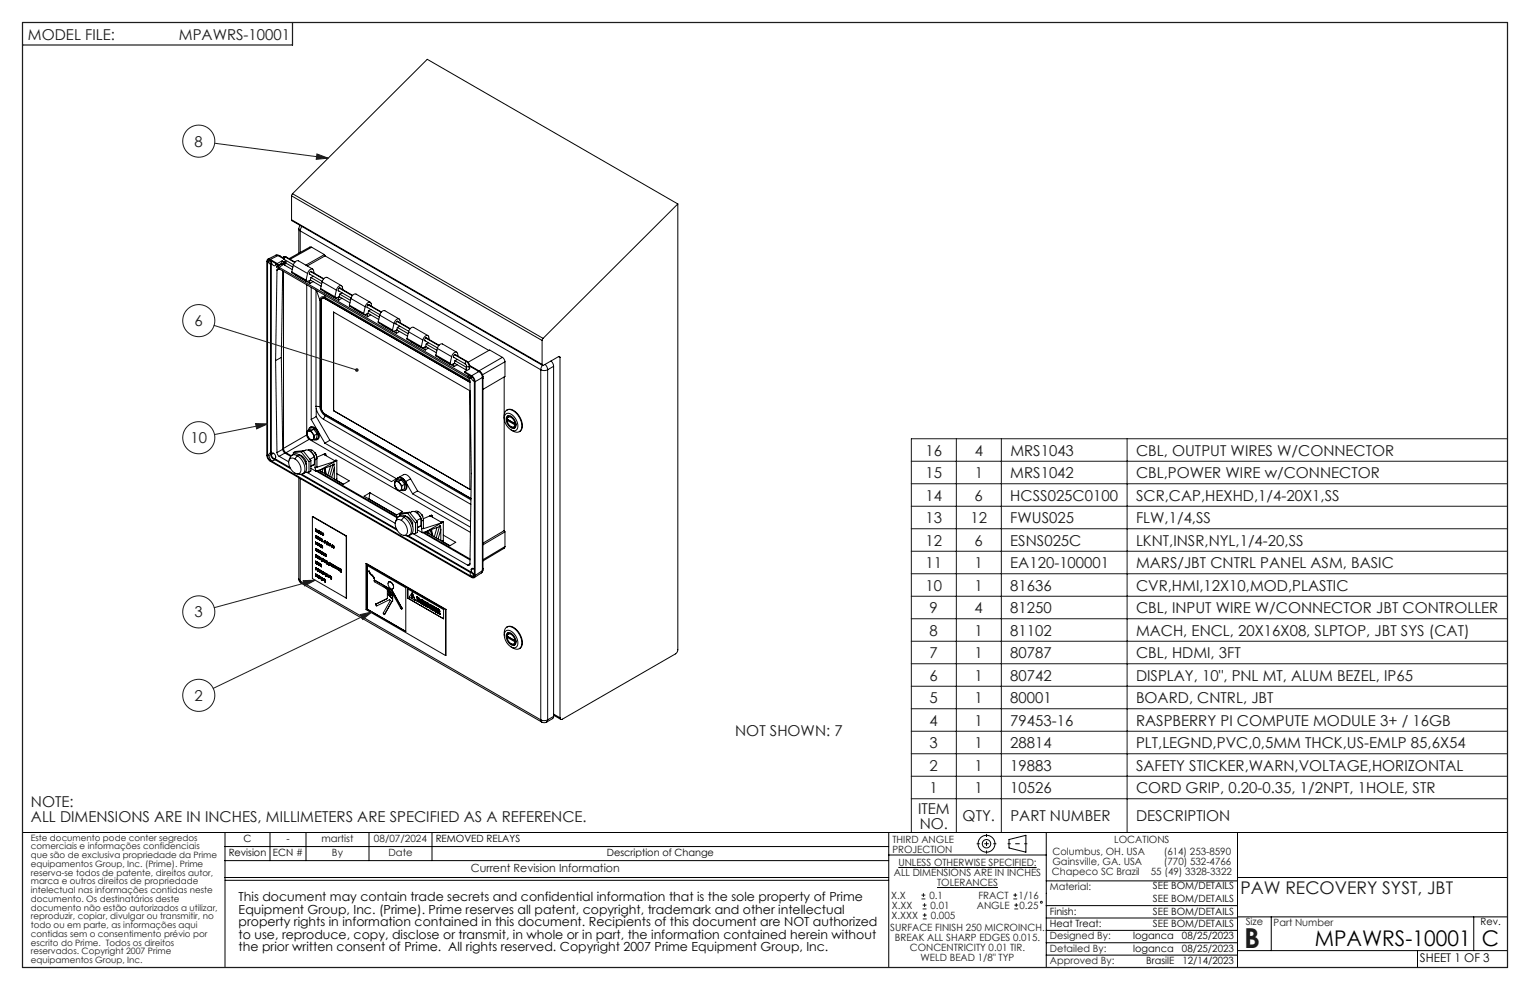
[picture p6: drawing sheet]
<svg xmlns="http://www.w3.org/2000/svg" width="432mm" height="279mm" viewBox="0 0 432 279" stroke-linecap="round" stroke-linejoin="round" font-family="sans-serif">
<g fill="none" stroke="#000" stroke-width=".28">
<path d="M82.3 55.3l70.7 40.8M82.3 55.3v6.7M82.6 54.7l-.3 .6M82.6 54.7l38-38 70.7 40.9M82.6 54.7l70.7 40.8M191.3 57.6v125.9l-.7 1-31.9 18.5a.41 .41 0 0 1-.5 0 .41 .41 0 0 1-.2-.4M191.3 57.6l-38 37.9M75.5 73.9l.2-.5h.3l2.2 1.2M75.5 73.9v54.7M75.9 73.9l.1 .5 .3 .2M75.9 73.9h-.4M76.1 73.5l-.2 .4"/>
<path d="M76.3 73.2l-.2-.1a.57 .57 0 0 0-.8 .7v54.7l.3 .9 .7 .8 56.8 32.8h.7l.3-.6M76.3 73.2l1.9 1.2M76.3 74.6v53.1M76.4 73.5l.2 1M76.6 74.5l-.3 .1M76.6 74.5v53.1M76.6 73.9a.82 .82 0 0 0 .3 .8 .82 .82 0 0 0 .9 .1v-.4M76.6 73.7v.2M76.8 73.8l-.2 .1M77.8 72.1h.9M77.8 72.1l-2.2 1.1M77.8 72.1h.7"/>
<path d="M78.1 75.2v.2M78.1 75.4l.7 .1M78.2 74.6l-.1 .6M78.2 76.2l.2-.4 .4 .1 53.2 30.7 .6 .9a830.3 830.3 0 0 1 0 51.8l-.2 .3-.4-.1M78.2 76.2l-.4 25.6M78.2 74.4v.2M78.5 72.1l.3 .2M78.5 72.1l-2.2 1.1M78.7 72.1h-.2M78.7 72.1l.4 .2M78.8 75.5l53.2 30.7M78.8 75.9l-.6 .3"/>
<path d="M78.8 72.3l1.3 .8M79.1 72.3h-.3M79.1 72.3l.9 .5M79.5 74.3l.4 .3M79.5 74.3l-.8 .4-.5-.1M79.6 74.4l-1.5 .8M79.6 73.6l.4 .3M79.6 73.6l-1.4 .8M79.6 73.6l-.1 .7M79.6 74.4l-1.5 1M79.8 76.4l-.4 24.5M80 76.6v49.9"/>
<path d="M80 73.9l-.1 .7M80 72.8l.1 .3M80.1 74.4l.1 .1M80.2 72.5l-.2 .4M80.2 72.5h.1M80.2 72.5l-.2 .3M80.2 74.4l-.3 .2M80.2 74.5l-1.4 1M80.2 74.5l.2 .1M80.2 73.8a.27 .27 0 0 1 .4-.1 .27 .27 0 0 1 .1 .3l-.2 .1M80.2 73.8l-.2 .1M80.2 73.8v.6"/>
<path d="M80.4 72.5h.1M80.4 72.5l-.3 .6M80.4 72.5h-.2M80.4 74.3l-.2 .1M80.5 72.5l-.3 .4v.3l2.6 1.5M80.5 72.5l2.7 1.6M80.5 74.1l2.2 1.3M80.5 74.1l-.2 .7 2.2 1.3M80.5 72.5h-.3M80.5 72.5h.2M80.5 72.5h-.1M80.7 72.5h-.2"/>
<path d="M80.7 72.5l2.5 1.5M82.3 62l.1 .3 70.7 40.8-.5 1.3M82.3 62l70.7 40.9M82.3 76.7l4.1 2.4M82.3 76.7v.3l5.2 3M82.8 74.9a1.3 1.3 0 0 1 1.4-1.3l4 2.3M82.8 74.9l4 2.3M82.8 74.9l-.5 1.8M83.5 77.6v.1M84.3 64.6l.4 .6M84.3 64.6v6.9M84.7 65.2l67.9 39.2"/>
<path d="M84.7 65.2v6M84.7 63.6l-.4 1M85.2 63.9l-.5 1.3M86.4 79.1v.2l.5 .1 .4-.2 .2 .8M86.8 77.2l-.4 1.9M87.3 77.3l3.6 2.1M87.6 79.1l3 1.7M87.6 76.6l3.7 2.2M87.6 79.1h.1M87.6 76.6a.47 .47 0 0 0-.3 .4 .47 .47 0 0 0 .2 .4M87.6 76.6l.3 .1M87.7 78.3l3.1 1.8"/>
<path d="M87.7 78.3l-.1 .8M87.8 76.6l3.6 2.1M88 69.8l-.5-.1-5.9 3.3M88 69.8l3.6 2.1M88 69.8l-6.1 3.4M88.4 79.5l-.9 .5M88.4 78l-.7 .3M88.6 77.1l-.2-1a1.14 1.14 0 0 0-1.6 1.1M90.9 79.6a1.3 1.3 0 0 1 1.4-1.3l4.1 2.3M90.9 79.6l4 2.3M90.9 79.6l-.4 1.8M91.6 71.9l-5.3 2.9"/>
<path d="M91.6 71.9l.1 .3M91.7 72.2l-5 2.9M91.7 72.2l46.3 26.7M86.6 80.4v42.4M87.8 81.1v37.3M89.2 81.9v32.8M89.3 82l1 2.8M90.3 84.8v30M90.5 81.4l4 2.4M90.5 81.4v.3l5.1 3M90.6 85v29.9M90.6 85v30"/>
<path d="M90.6 84.9v.1M91.2 84.1l-.2 .1M91.6 82.3v.1M91.7 83.3l.1 .6M91.8 84.3a.69 .69 0 0 0-.8-.1 .69 .69 0 0 0-.4 .8M91.8 83.9a.9 .9 0 0 0-1.1-.1 .9 .9 0 0 0-.4 1M91.8 84.3a.71 .71 0 0 0-.9-.1 .71 .71 0 0 0-.3 .8M91.8 84.3l40.8 23.6M91.8 83.9l40.8 23.6M91.8 84.3h.1M94.1 88.1l38.5 22.2v27.8l-38.5-22.2zM94.2 88.1v27.8"/>
<path d="M94.5 83.8v.2l.5 .1 .5-.2 .1 .8M94.9 81.9l-.4 1.9M95.4 82l3.7 2.1M95.7 83.8l3.1 1.7M95.7 81.3a.43 .43 0 0 0-.3 .4 .43 .43 0 0 0 .2 .4M95.7 81.3l.4 .1M95.7 81.3l3.7 2.2M95.8 83.8h-.1M95.9 83l3 1.8M95.9 83l-.2 .8M95.9 81.3l3.6 2.1M96.5 84.2l-.9 .5"/>
<path d="M96.6 82.7l-.7 .3M96.8 81.8l-.3-1a1.14 1.14 0 0 0-1.6 1.1M98.6 86.1l4 2.4M98.6 86.1v.3l5.2 3M99 84.3a1.3 1.3 0 0 1 1.5-1.3l4 2.3M99 84.3l4.1 2.3M99 84.3l-.4 1.8M99.7 87v.1M102.6 88.5v.2l.5 .1 .5-.2 .2 .8M103.1 86.6l-.5 1.9M103.6 86.7l3.6 2.1M103.8 88.5l3.1 1.7"/>
<path d="M103.9 86a.43 .43 0 0 0-.4 .4 .43 .43 0 0 0 .3 .4M103.9 86l.3 .1M103.9 86l3.7 2.1M103.9 88.5h-.1M104 87.7l3 1.8M104 87.7l-.2 .8M104 86l3.6 2M104.6 88.9l-.8 .5M104.7 87.4l-.7 .3M104.9 86.5l-.2-1a1.14 1.14 0 0 0-1.6 1.1M106.7 90.8l4.1 2.3M106.7 90.8v.3l5.2 3"/>
<path d="M107.2 88.9a1.3 1.3 0 0 1 1.4-1.2l4 2.3M107.2 88.9l4 2.4M107.2 88.9l-.5 1.9M107.9 91.7h.1M110.8 93.1v.3l.5 .1 .4-.3 .2 .9M111.2 91.3l-.4 1.8M111.7 91.4l3.6 2.1M112 90.7a.43 .43 0 0 0-.3 .4 .43 .43 0 0 0 .2 .4M112 90.7l.3 .1M112 90.7l3.7 2.1M112.1 93.2h-.1M112.1 93.2l2.9 1.7"/>
<path d="M112.1 92.4l3.1 1.8M112.1 92.4l-.1 .8M112.2 90.6l3.6 2.1M112.7 93.5l-.8 .6M112.8 92l-.7 .4M113 91.2l-.2-1a1.14 1.14 0 0 0-1.6 1.1M114.9 95.5v.3l4 2.3M114.9 95.5l4 2.3M115.3 93.6a1.3 1.3 0 0 1 1.4-1.2l4.1 2.3M115.3 93.6l4 2.4M115.3 93.6l-.4 1.9M116 96.4l4 2.4"/>
<path d="M118.9 98.1l.5 .1 .5-.3 .1 .9M118.9 97.8v.3M119.3 96l-.4 1.8M119.8 96.1l3.7 2.1M120.1 95.4l3.7 2.1M120.2 95.4a.47 .47 0 0 0-.4 .4 .47 .47 0 0 0 .2 .4M120.2 95.4l.3 .1M120.2 97.9h-.1M120.2 97.9l3 1.7M120.3 97.1l3 1.8M120.3 97.1l-.2 .8M120.3 95.3l3.6 2.1"/>
<path d="M120.9 98.2l-.9 .6M121 96.7l-.7 .4M121.2 95.9l-.3-1a1.14 1.14 0 0 0-1.6 1.1M123.4 98.3a1.3 1.3 0 0 1 1.5-1.2l4 2.3M123.4 98.3l4.1 2.4M123.4 98.3l-.4 1.9M153 96.1v6.8M153.3 95.5l-.3 .6M77.8 101.8l.4 25.9M79.4 100.9l.4 25.9M79.4 100.9l-1.6 .9M87.8 118.4l3.9 6.7"/>
<path d="M89.2 114.7a4.7 4.7 0 0 0 2.1 3.6M89.2 114.7l1.1 .1M89.2 117.6l-1.4 .8M89.2 115.3v2.3M89.2 117.6l3.9 6.7M90.3 114.8l.4 1.4 1.1 1.1M90.6 114.9a2.42 2.42 0 0 0 1.2 2M90.6 115a2.5 2.5 0 0 0 1.2 1.9M90.6 114.9h.1M91.3 118.3l41.6 24M91.8 116.9l41.1 23.8M91.8 117.3l41.1 23.8"/>
<path d="M91.8 117.3l-.5 1M94.2 115.9l38.4 22.2M94.2 115.9h-.1M123 100.2v.3l4 2.3M123 100.2l4 2.3M124.1 101.1h.1M124.1 101.1l4.1 2.4M127 102.8l.5 .1 .5-.3 .2 .9M127 102.5v.3M127.5 100.7l-.5 1.8M128 100.8l3.4 1.9M128.2 102.6l3.3 1.8"/>
<path d="M128.2 100.1a.43 .43 0 0 0-.3 .4 .43 .43 0 0 0 .3 .4M128.2 100.1h.4M128.3 100.1l3.3 1.9M128.3 102.6h-.1M128.4 101.8l3.2 1.9M128.4 101.8l-.2 .8M128.4 100l3.4 2M129 102.9l-.8 .6M129.1 101.4l-.7 .4M129.3 100.5l-.2-.9a1.14 1.14 0 0 0-1.6 1.1M131.1 104.9v.2l2.3 1.4 .5 1.1M131.1 104.9l2 1.1"/>
<path d="M131.4 102.7l.3 .6M131.6 102l.6 .6 .2 .9M131.6 102l-.3 .4 .1 .3M131.6 103.7l-.1 .7M131.7 103.3l.2 .2h.5M131.7 103.3v1.3M131.7 103.6l-.1 .1M131.7 104.3l-.2 .1M131.8 102l.5 .6 .2 .7M131.8 102h-.2M132.3 104.3l-1.2 .6M132.4 103.5v.7"/>
<path d="M132.5 105.9l-.5 .3M132.5 103.1l2.6 1.5M132.5 103.3l-.1 .2M132.5 103.3v.8M132.5 103.3l2.3 1.4M132.6 106l.1 .9-.7-.7M133 106.4l.3 .8 .6 .4M133 106.2v.2M133.1 106a2.14 2.14 0 0 1 1 1.7M133.2 106.3l-.2 .1M133.9 107.6v54.7M134.1 107.7v54.7"/>
<path d="M134.8 104.7l.4 .2M135.1 104.6l-.3 .1M135.1 104.6l.4 .2M135.2 104.9l.6 .7 .3 .9M135.2 104.9l-2.1 1.1M135.5 104.9h-.3M135.5 104.8l.6 .8 .2 .7M136.1 106.5v.4M136.1 106.5l-2 1.2M136.1 106.9v53.8M136.3 106.3l-.2 .2M136.3 106.3v.4"/>
<path d="M136.3 106.7l-.2 .2M136.3 106.7v53.7l-.2 .3M141.8 100.9l.5 .5 .2 .7M141.8 100.9l-3.6-2.1-6.1 3.4M141.8 100.9l-6.6 3.8M142.3 106.4v43.4M142.3 117.3a1.54 1.54 0 0 1 .8-1.6 1.54 1.54 0 0 1 1.8 .3 5 5 0 0 1 2.2 5.2 1.5 1.5 0 0 1-2.3 .5l-.6-.4M142.5 102.1v4.2l-6.2 3.6M142.5 102.1l-6.3 3.7M142.6 117a1.66 1.66 0 0 1 2.5 .6 2.91 2.91 0 0 1 .6 3.8 2.63 2.63 0 0 1-3.1-2.1l-.3-1.3zM143 115.7a2.39 2.39 0 0 1 3.2 1.2 4.1 4.1 0 0 1 .8 4.6l-.4 .3M143.1 118.6a1.68 1.68 0 0 0 2.1 1.8l.2-.5"/>
<path d="M143.1 118.6l2.3 1.3M143.2 117.4a2.18 2.18 0 0 1 2.4 2.4 .97 .97 0 0 1-.6 1.2 .97 .97 0 0 1-1.2-.6 2.36 2.36 0 0 1-.6-3zM143.4 118.5l-.3 .1M143.4 117.3l-.2 .4v.9M144.4 117.6l-.4-.1-.6 .2M145.6 119.5l-.2 .1a1.68 1.68 0 0 0-2.1-1.8l-.2 .5 2.5 1.5M145.6 119.8l-.2 .4-.4 .3M145.6 119.8l-.2 .1M152.6 104.4a2.15 2.15 0 0 0 2 0M152.6 104.4v98.8M153.8 102.8l.6 .8 .2 .8M154.6 104.4v98.8"/>
<path d="M155.5 101.9l.6 .8 .1 .7M156.2 103.4l-1.6 1M156.2 103.4v98.8M157.6 100.6h.3l.1 .3M157.6 100.6l-4.2 2.5h-.3l-.1-.2M157.6 100.6l.4 .3M158 100.9v101.7M75.5 128.6l.2 .8 .6 .5M75.9 128.5l.5 1.3M75.9 128.5l-.4 .1M76.3 129.9l56.8 32.8M76.3 127.7l-.3 .4-.1 .4"/>
<path d="M76.4 129.8l-.1 .1M76.6 127.6a1.39 1.39 0 0 0 1.2 2M76.6 127.6l-.3 .1M76.7 127.9a.92 .92 0 0 1 1 .5 .92 .92 0 0 1-.2 1 1.09 1.09 0 0 1-.8-1.5zM77.2 127.9l-.6 .4M77.6 129.7l-.8 .3-.4-.2M77.6 129.7l4.4 2.6M77.8 129.6l4 2.3M77.8 129.6l-.2 .1M78.2 127.7l.2 .6 .4 .5M78.8 128.8l2.7 1.5M79.8 126.8l.2 .6 .4 .5"/>
<path d="M79.8 126.8l-1.6 .9M80 126.5l.2 .7 .5 .6M80.4 127.9l1.7 .9M80.4 127.9l-1.6 .9M80.7 127.8l1.5 .8M81.8 129.6a1.67 1.67 0 0 1 2.4 .8 2.49 2.49 0 0 1 .2 3.2 2.73 2.73 0 0 1-2.9-2.7v-.8zM82.8 127.7v.5M83.9 128.6a4.1 4.1 0 0 1 1.9 4.8l-.2 .2a1.87 1.87 0 0 1-1.8 .1M83.9 128.6l-.7-.3-.7 .1a1.87 1.87 0 0 0-.9 1.5M83.9 128.6l-.7 .9M84.3 134.8v28.6M84.3 128.3l1.4 .8 .7 1.1"/>
<path d="M84.4 128.3a4.2 4.2 0 0 1 1.9 4.9l-1 .6M84.4 128.3l-1.1-.3-1 .5M84.4 128.3l-.5 .3M84.7 135.1v28.9M84.8 133.9l27.3 15.7M85 127.5l2.2 2.8M85 127.5l-2.2 .2M85.2 133.8l26.7 15.5M85.5 127.2l-.5 .3M85.5 127.2l2.2 2.8M85.5 127.2l-2.2 .2-.5 .3M85.6 127.4a1.72 1.72 0 0 1 2.7 .7l.4 .8"/>
<path d="M86.4 130.2v1M86.4 130.2l-.3 .2M86.6 122.8l.2 .7 .5 .5M86.6 122.8l-6.6 3.7M86.6 133.3l24.9 14.4M86.6 122.2l.4 1.3M86.6 122.2l.1 .5 .3 .8M86.8 121.5l.4 .1M86.8 121.5l-.2 .7M87 127l.6-.1 .5 .2M87 123.5l1 .6M87 123.5l.6 .6h.4"/>
<path d="M87.1 121.3a.95 .95 0 0 1 .8-.8 .95 .95 0 0 1 1 .6 2 2 0 0 1 .4 3.1l-.6-.1M87.2 133.2l-1 .1M87.2 130.3v2.9M87.2 121.6l-.4 .1-.2 .5M87.2 121.6l1 .7M87.3 124l45.5 26.2M87.3 124l-6.6 3.8M87.5 120.7a1.33 1.33 0 0 1 1.9 .6 1.75 1.75 0 0 1 0 2.8M87.7 127.5a3.1 3.1 0 0 1 1.2 2.2M87.7 130v2.9l-.5 .3M87.7 132.2l1.5 .8M87.7 130l-.5 .3"/>
<path d="M87.8 121.6l.4 .7M87.8 121.6h-.6M88.1 127.1a3 3 0 0 1 1.3 2.3M88.1 127.1l-.5 .3M88.2 122.3l.4 1.3M88.2 122.3l.5 .6M88.6 121.1l-.8 .5M88.6 121.1l.9 1.3M88.6 121.1h-1.1l-.7 .4M88.6 123.6l-.2 .4-.4 .1M88.6 123.6v.5M88.6 124.1h-.6"/>
<path d="M88.7 131l-1 .6M88.7 128.9l-1.2 .7M88.7 128.9v2.1M88.7 122.9l-.1 .7M88.9 127.8l.1 .1M88.9 129.7v2.3M88.9 132l.3 1M89 127.9l.2 .4M89 127.9h-.1M89.2 128.3v.2M89.2 128.3h.1M89.3 133l22.8 13.2"/>
<path d="M89.4 129.4l-.5 .3M89.4 131.7l-.5 .3M89.4 129.4v2.3M89.5 122.4l-.8 .5M89.5 122.4l-.1 1.3-.8 .4M89.5 132.9l22.8 13.1M90 132.7l6.9 4 1.7-1-3.5-2M90.5 132.6l-1.3 .4M91 132.4v.9M91.3 128.2l3.4 2M91.3 128.2l-1.9 .8M91.4 132.2l.3 1.5"/>
<path d="M91.6 132.2l.3 1.6M91.7 125.1l18.8 10.8 2-1.1M91.7 132.1l.4 1.8M91.9 128.2l-.2-.2-.4 .2M91.9 128.2l-.3 .2M91.9 128.2l.1 .4M93.1 124.3l-1.4 .8M93.1 124.3l18.8 10.8M93.3 131.5l-.8 2.6M94 131.3l-.9 3.2M94 131.3l-3.5 1.3M94.3 131l.1 1.1"/>
<path d="M94.3 131l-.3 .3M94.3 131l-.3 .2M94.4 132.1v3.1M94.4 132.1l-.8 2.7M94.6 130.2l-5.1 1.7-.1-.2M94.6 130.2l-4.1 2.4M94.7 130.2h-.1M95.1 135.2l-.2 .3M95.1 130l-.4 .2M95.1 130v5.2M95.1 130l-.3-.2-.3 .2M95.1 135.2l-.4 .2"/>
<path d="M104.4 139.1l-.3 1.7M111.4 136.5l.4 1.3M111.5 135.8l.4 .1M111.5 135.8l-.1 .7M111.8 135.7a.94 .94 0 0 1 .8-.9 .94 .94 0 0 1 1 .5 2.11 2.11 0 0 1 .5 3.1h-.7M111.8 137.8l1 .6M111.8 137.8l.6 .6h.4M111.9 135.9l-.4 .2-.1 .4M111.9 135.9l1 .6M112.2 134.9a1.86 1.86 0 0 1 2.5 1.7l.1 1.1-.6 .7M112.5 134.8a1.76 1.76 0 0 1 2 1.1M112.5 134.8l1.4-.8a1.76 1.76 0 0 1 2 1.1"/>
<path d="M112.5 135.8l.4 .7M112.5 135.8l-.6 .1M112.9 136.5l.4 1.3M112.9 136.5l.6 .6M113.3 135.4l-.8 .4M113.3 135.4l.9 1.3M113.3 135.4h-1l-.8 .4M113.3 137.8l-.1 .4-.4 .2M113.3 137.8l.1 .6M113.4 138.4h-.6M113.5 137.1l-.2 .7M114.2 136.7l-.7 .4"/>
<path d="M114.2 136.7v1.2l-.8 .5M114.5 135.9l1.9 3.5M115.9 135.1l-1.4 .8M115.9 135.1l1.9 3.4M116.4 139.4l16.4 9.4M117.8 138.5l-1.4 .9M117.8 138.5l15 8.7M144.4 120.5l1 .2M88.2 145.8l9.5 5.5M88.2 145.8l9.6 5.5M88.2 145.8v17.5l9.5 5.5M89 151.5l.2 .3"/>
<path d="M89 155l.2-.2 .3 .3M89 155l.1 .3M89 155h.1M89.1 151.2l.2 .1M89.1 151.2v.1M89.1 151.2h.1M89.1 151.5l.2 .2M89.1 151.5h-.1M89.1 157.1h.1M89.1 149.9h.1M89.1 159h.1M89.1 151.3l.1 .1"/>
<path d="M89.1 151.1v.1M89.1 152.9l.2 .7M89.1 151.3h.1M89.1 155.3l.2 .2M89.1 155.3h.1M89.1 158.4v.6M89.1 149.4v.5M89.1 156.6v.5M89.1 158.6l.2 .1M89.1 156.6l.2 .1-.2-.2v.6M89.1 156.8l.2 .2zM89.1 149.4h.1"/>
<path d="M89.1 149.6l.1 .1M89.1 149.6h.1M89.1 156.6h.1M89.1 156.9h.1M89.1 158.4h.1M89.1 158.7h.1M89.1 154.8l-.1 .2M89.2 149.7h.1M89.2 151.4l.1 .2M89.2 151.4h.1M89.2 151.2h-.1M89.2 151.2l.1 .1"/>
<path d="M89.2 151.2h.1M89.2 151.8h.1M89.2 154.9h.1M89.2 151.4v.4M89.2 149.4l.1 .2M89.2 149.4h.1M89.3 153.6h.1M89.3 153.5l.1-.4-.1 .5M89.3 153.5h.1M89.3 151.6v.1M89.3 151.6h.1M89.3 151.3h.1"/>
<path d="M89.3 151.7h.1M89.3 149.7l.1-.2-.3-.2v.6M89.3 149.7h.1M89.3 151.8h-.1M89.3 154.9l-.2 .1 .4 .5h-.2M89.3 154.9l.2 .2M89.3 154.9h.1M89.3 158.5l-.2-.1v.6M89.3 155.5h.1M89.3 149.6h-.1M89.3 149.6h.1M89.4 157.1v.1"/>
<path d="M89.4 157.1v-.4l.1 .6 .2 .1M89.4 159.1v.1M89.4 157.1h.1M89.4 157.2l.2 .2M89.4 157.2h.1M89.4 151.3v.6M89.5 150.1h.1M89.5 158.6l-.1 .6M89.5 158.9h.1M89.5 158.8l.1 .1M89.5 158.6h.1M89.5 151.9l.2 .2-.3-.2"/>
<path d="M89.5 151.6l.2 .1M89.5 151.6h.1M89.5 151.4h.1M89.5 158.9l.2 .4M89.5 155.1h.1M89.5 158.6l.2 .3-.1 .1M89.5 153.5l.3 .5M89.5 153.5l.1-.1a.32 .32 0 0 1 .4 .1 .32 .32 0 0 1-.2 .5M89.5 153.5h.1M89.6 159h.1M89.6 158.7l.1 .2M89.6 158.7l-.2-.1v.6"/>
<path d="M89.6 158.7h.1M89.6 150l.2 .1M89.6 150h.1M89.6 157.4l.1 .1M89.6 157.4h.1M89.6 153.3l-.1 .2M89.6 149.9l.2 .1M89.7 155.4v.2M89.7 155.1h.1M89.7 155.1v.3M89.7 155.4h.1M89.7 155.6l.1 .2"/>
<path d="M89.7 155.6h.1M89.7 153.4h.1M89.7 159.3h.1M89.7 158.9h-.1M89.7 158.9h.1M89.7 157.3v.1M89.7 155.4l.2 .3M89.7 157.3v-.4l-.1 .5M89.7 149.6h.1M89.7 149.6l-.2 .5M89.7 157.3h.1M89.7 149.8l-.2 .3"/>
<path d="M89.7 149.8h.1M89.7 149.6l.2 .8M89.7 151.5l-.3-.2v.6M89.8 150h.1M89.8 153.4h-.2l.1 .4 .2 .1 .1-.1M89.8 153.4l.2 .4M89.8 153.4h.1M89.8 152.1h.1M89.8 153.9v.1M89.8 150.1h.1M89.8 155.8h.1M89.9 159.4h.1"/>
<path d="M89.9 157.1l.2 .1M89.9 157.1v.1M89.9 151.8h.2M89.9 151.6l-.1 .5M89.9 151.9h.1M89.9 151.6l.1 .1M89.9 151.6h.1M89.9 157.1h.1M89.9 157.2l.1 .2M89.9 157.2h.1M89.9 150.4h.1M89.9 158.9v.5l.2 .2-.2-.2"/>
<path d="M89.9 159.1l.2 .1M89.9 151.9l.2 .4M89.9 158.9h.1M89.9 157.1l.2 .5M89.9 151.6l.2 .3M89.9 155.7h.1M89.9 155.6v.1M89.9 155.2l.1 .4M89.9 155.2l.1 .1M89.9 155.6h.1M90 151.9l.1 .1M90 151.9h.1"/>
<path d="M90 151.7l.1 .1M90 151.7l-.2-.2v.6M90 151.7h.1M90 157.4l.1 .1M90 157.4h.1M90 157.1h-.1M90 157.1l.1 .1M90 157.1h.1M90 155.6l-.2 .2M90 157.7h.1M90 153.9h-.2M90 153.8l-.1 .1"/>
<path d="M90 150.4h.1M90 153.8h.1M90.1 157.5v.1M90.1 157.5h.1M90.1 157.6l-.3-.1 .2 .2M90.1 149.9l-.1 .5M90.1 149.9l.1 .1M90.1 150.1l.1 .1M90.1 157.6h.1M90.1 150.2h.1M90.1 149.9h.1M90.1 152.3h.1"/>
<path d="M90.1 151.8v.1M90.1 151.8h.1M90.1 157.7h-.1M90.1 155.9h.1M90.1 150.2l.2 .4M90.1 157.2h.1M90.1 157.6l-.1 .1M90.1 151.9h-.1M90.1 159l-.2-.2v.6M90.2 155.4l-.1 .5M90.2 155.4l.1 .1M90.2 155.4h.1"/>
<path d="M90.2 150.2l.1-.1-.3-.3v.6M90.2 150.2l.1 .4M90.2 150.2l.1 .1M90.2 150.2h.1M90.2 150l.1 .2M90.2 150h.1M90.2 153.6l.2 .7-.2-.1zM90.2 154.2h.1M90.2 159.3l.3-.1 .2 .4M90.2 159.3l.3 .5M90.2 159.3h.1M90.2 157.8h.1"/>
<path d="M90.2 151.8l.1 .6zM90.2 152.4h.1M90.3 159.3l.3 .5M90.3 155.7l.1-.1-.3-.3v.6M90.3 155.7l.1 .1M90.3 155.7h.1M90.3 155.5l.1 .1M90.3 155.5h.1M90.3 159.2l-.1 .1M90.3 157.3v.5l.2 .2-.3-.2M90.3 157.5l.2 .2-.2-.2M90.3 157.3l.2 .1"/>
<path d="M90.3 157.3h.1M90.3 157.5h.1M90.3 150.6h.1M90.3 150.2h-.1M90.3 150.2h.1M90.3 159.2h.2M90.4 152.5h.1M90.4 156.1h.1M90.4 155.6h-.2l.2 .5M90.4 155.6v.1M90.4 155.6h.1M90.4 150.1l.3 .2z"/>
<path d="M90.4 150.1h.1M90.5 153.7v.1M90.5 153.8l.2 .1zM90.5 159.2l-.2 .1M90.5 159.8h.1M90.5 159.2l.2 .4M90.5 159.2h.1M90.5 159.5v.1M90.5 159.5l.1 .3M90.5 159.5l.2 .4M90.5 152.3h.1M90.5 157.4l-.3-.2v.6"/>
<path d="M90.5 157.4h.1M90.5 150.2v.5M90.5 150.7h.1M90.5 150.2h.1M90.5 152.3l.2 .2M90.6 156.2h-.1M90.6 150.2l-.1 .5M90.6 154.4h.1M90.6 153.8v.6M90.6 150.2h.1M90.6 153.8h.1M90.6 155.7l-.1 .5"/>
<path d="M90.6 155.9h.1M90.6 155.7h.1M90.6 153.9h.1M90.6 159.8h.1M90.6 152h.1M90.6 152l-.2 .5M90.6 152.1l-.2 .4M90.6 152.1h.1M90.6 155.9l.2 .4M90.6 152l.2 .7M90.7 159.9h.1M90.7 156l.2-.2-.4-.2v.6"/>
<path d="M90.7 156h.1M90.7 155.7l.1 .2M90.7 155.7h.1M90.7 159.6l-.1 .2M90.7 159.6h.1M90.7 152.4h.1M90.7 159.6v.3M90.7 152.5h.1M90.8 154.4l.2 .1M90.8 154.4l.1 .2M90.8 154l.3 .1M90.8 154v.1"/>
<path d="M90.8 154h.1M90.8 154.1l.1 .2M90.8 154.1h.1M90.8 156.3h.1M90.8 152.7h.1M90.8 155.9h-.1M90.8 155.9h.1M90.8 154.1l.3 .4-.2 .1M90.8 158l.1 .4M90.8 158h.1M90.9 154h.1M90.9 157.6v.8"/>
<path d="M90.9 157.6l-.1 .4M90.9 158.4h.1M90.9 154.3l.1 .1M90.9 154.3h.1M90.9 154l-.1 .1M90.9 154l.1 .2M90.9 154.6h.1M91 152.8v-.6v.6l.2 .1M91 152.8l.2 .1M91 152.8h.1M91 150.6h.1M91 150.6l.3 .2"/>
<path d="M91 156.4l.3 .2M91 156.4h.1M91 154.4v.1M91 154.4h.1M91 154.2h.1M91 158.1l.2 .2M91 158.1l.2 .3M91 154.5h.1M91 151h.1M91 155.9l.3 .2-.3-.3v.6M91 156.1l.3 .2-.3-.1M91 155.9h.1"/>
<path d="M91 156.2h.1M91 154.6h-.1M91 157.8l.1 .1M91 157.8h.1M91 150.8v.2M91 150.8h.1M91.1 150.8l.2 .1M91.1 154.1l-.1 .1M91.1 150.6v.2M91.1 157.9l.1 .1M91.1 150.6h.1M91.1 157.9h.1"/>
<path d="M91.1 150.8l-.1 .2M91.1 150.8h.1M91.1 157.7l-.1 .1M91.1 150.4v.2zM91.1 157.8h.1M91.1 150.7h.1M91.2 158l.1 .2M91.2 158h.1M91.2 151.1h.1M91.2 157.8l.1 .5M91.2 157.8l.1 .1M91.2 157.8h.1"/>
<path d="M91.2 158.4h.1M91.2 157.7l.1 .2M91.2 157.7l-.2 .1M91.2 150.9h.1M91.2 152.9h.1M91.2 150.7h.1M91.2 150.5v.6M91.2 150.5h.1M91.2 150.5v.4M91.3 158.2v.1M91.3 158.2h.1M91.3 150.8h.1"/>
<path d="M91.3 158.3h-.1M91.3 158.3h.1M91.3 156.5v.1M91.3 158.4h-.1M91.3 157.9h.1M91.3 158.3l-.1 .1M91.4 156.1h.1M91.4 156.1v.5M91.4 156.6h.1M91.4 156.1l.3 .6M91.4 156.2v.4M91.4 156.2l.4 .7"/>
<path d="M91.4 156.2h.1M91.4 157.9v.6M91.4 157.9h.1M91.4 158.5h.1M91.5 152.9l.4 .2M91.5 152.9h.1M91.5 152.7l.3 .2M91.6 153.1h.1M91.6 158.6h.1M91.6 158l.2 .1-.2 .5 .2 .1-.2-.1M91.6 158l.2 .2M91.6 158h.1"/>
<path d="M91.6 152.9h.1M91.6 152.7h.1M91.6 153v.1M91.6 153h.1M91.6 152.6v.2M91.6 152.6v.5M91.6 152.6v.1M91.6 152.8v.1M91.6 152.8h.1M91.7 153.2h.1M91.7 156.7v-.4l.1 .6M91.7 156.7h.1"/>
<path d="M91.7 153v.2M91.7 153h.1M91.7 152.9h.1M91.8 152.8h.1M91.8 156.9h.1M91.8 153h.1M91.8 158.2l-.2 .4M91.8 158.2h.1M91.8 152.6v.2M91.8 152.6l-.1 .4M91.8 152.9l-.1 .3M91.8 156.3v.1"/>
<path d="M91.8 156.3l.3 .2zM91.9 158.8h.1M91.9 156.4v.6M91.9 156.4h.1M91.9 157h.1M92 158.5l.2 .2-.2-.2M92 158.3l.2 .1M92 158.3v.5l.2 .2-.3-.2M92 158.3h.1M92 158.5h.1M92 156.5l-.1 .5M92 156.5h.1"/>
<path d="M92.2 153.3l.1 .4M92.2 153.3l.1-.4v.8M92.2 153.3h.1M92.2 158.4l-.3-.2v.6M92.2 158.4h.1M92.3 153.7h.1M92.3 159.2h.1M92.4 158.8l-.1-.4v.8M92.4 158.8l-.1 .4M92.4 158.8h.1M92.4 153.5l.2 .2M92.4 153.2l.3 .1"/>
<path d="M92.4 153.2l.1 .1M92.4 153.2h.1M92.4 153.5l.3 .1M92.4 153.5h.1M92.5 153.3v.1M92.5 153.1l-.1 .1M92.5 153.3h.1M92.5 153.2l.1 .2M92.5 153.2h.1M92.5 153.4l.1 .1M92.6 153.4h-.1M92.6 153.2h-.1"/>
<path d="M92.6 153.2l.1 .1M92.6 153.2h.1M92.6 153.7h.1M92.6 153.4v.3M92.6 153.5l.1 .1M92.6 153.5h.1M92.7 153.3h.1M92.7 153.6l-.1 .1M92.7 153.6h.1M92.7 153.7h-.1M92.8 153.5l.3 .5M92.8 153.5v-.1a.32 .32 0 0 1 .5 .2 .32 .32 0 0 1-.2 .4"/>
<path d="M92.8 153.5h.1M92.8 159.1l.1 .4M92.8 159.1l.1-.4v.8M92.8 159.1h.1M92.9 153.4l-.1 .1M92.9 159.5h.1M92.9 153.4h.2M93 159.4h.1M93.1 153.4l-.3 .1 .1 .3 .3 .2 .1-.2M93.1 153.4l.2 .4M93.1 153.4h.1M93.1 154h.1"/>
<path d="M93.1 158.9l.2 .1-.3-.2v.6M93.1 158.9l-.1 .5M93.1 159.2l.2 .1M93.1 159.1l.2 .1M93.1 158.9h.1M93.1 159.2h.1M93.3 154h-.2M93.3 159.2v.1M93.3 153.8l-.1 .2M93.3 153.8h.1M93.4 159.4v.1M93.4 159.4v-.4v.5l.2 .1"/>
<path d="M93.4 159.4h.1M93.4 159.5l.1 .2M93.4 159.5h.1M93.5 159.7h.1M93.6 154.1l.4 .2M93.6 154.1h.1M93.6 154l.4 .1M93.6 154h.1M93.6 159.6v.1M93.6 159.6h.1M93.6 159.5v-.3l-.1 .5M93.6 159.5v.1"/>
<path d="M93.7 159.5h-.1M93.7 154.4h.1M93.7 154.2h.1M93.7 154h.1M93.8 154.2h.1M93.8 154.2v-.4l-.1 .6M93.8 154h.1M93.8 159.4l.3 .1M93.8 159.4v.1M93.8 159.4h.1M93.8 154.4h.1M93.8 159.5l.1 .1"/>
<path d="M93.8 159.3v.1M93.8 159.5h.1M93.9 154.2h.1M93.9 159.4h.1M93.9 154.1h.1M93.9 154.3h.1M93.9 153.9l-.1 .5M93.9 153.9h.1M93.9 159.6l.1 .2M93.9 159.6h.1M93.9 159.4l.2 .5M93.9 159.4l.1 .1"/>
<path d="M93.9 160h.1M94 154.3h.1M94 159.8v.1M94 159.8h.1M94 159.9l-.2-.2 .1 .3M94 159.9h.1M94.1 159.9l-.2 .1M94.1 159.5h-.1M94.1 154.8h.1M94.2 154.4l-.1-.4v.8M94.2 154.4l-.1 .4M94.2 154.4h.1"/>
<path d="M94.2 159.6l.3 .1-.3-.2v.6M94.2 159.8l.3 .2-.3-.2M94.2 159.6v.5l.3 .2-.3-.2M94.2 159.6h.1M94.2 159.8h.1M94.7 159.8l.3 .2zM94.7 159.9h.1M94.8 159.9v.6M94.8 159.9h.1M94.9 159.9l-.1 .6M94.9 159.9h.1M95 160l.2 .4z"/>
<path d="M97.7 151.3v17.5M97.8 151.3l-.1 17.5M97.8 151.3h-.1M102.7 140l1.7-.9 9.2 5.3-1.7 .9zM103.3 159.1l22.6 12.9M103.3 159.1l22.4 12.9M103.3 159.1v12.9l22.4 13M103.6 159.6l10.9 6.3v12.3l-10.9-6.3zM104.1 140.8h.1M111.8 146.9a1.67 1.67 0 0 1 2.4 .8 2.49 2.49 0 0 1 .3 3.3 2.73 2.73 0 0 1-2.9-2.7v-.8zM112.8 145.1v.4M114 146a4.1 4.1 0 0 1 1.8 4.8l-.2 .2a1.87 1.87 0 0 1-1.7 .1"/>
<path d="M114 146l-.8-.3-.6 .1a1.87 1.87 0 0 0-1 1.4M114 146l-.7 .8M114.4 145.7l1.3 .7 .8 1.2M114.4 145.7a4.2 4.2 0 0 1 1.9 4.8l-.9 .6M114.4 145.7l-1.1-.3-.9 .5M114.4 145.7l-.4 .3M114.8 151.2l18 10.4M115.1 144.9l2.2 2.7M115.1 144.9l-2.3 .2M115.2 151.2l17.8 10.2M115.6 144.6l-.5 .3M115.6 144.6l2.2 2.7"/>
<path d="M115.6 144.6l-2.2 .2-.6 .3M115.7 144.7a1.72 1.72 0 0 1 2.6 .7l.5 .9M116.5 147.6v.9M116.5 147.6l-.3 .2M116.6 150.6l15.4 8.9M117 144.4l.6-.2 .5 .2M117.3 150.6l-1.1 .1M117.3 147.6v3M117.7 144.8a3.1 3.1 0 0 1 1.3 2.3M117.8 147.3l-.5 .3M117.8 147.3v3l-.5 .3M117.8 149.5l1.4 .8"/>
<path d="M118.1 144.4a3 3 0 0 1 1.4 2.4M118.1 144.4l-.5 .3M118.8 148.3l-1 .7M118.8 146.3l-1.3 .7M118.8 146.3v2M118.8 148.3l-1 .6M118.9 145.2h.1M119 147.1v2.3M119 149.4l.2 .9M119 145.2l.3 .5M119 145.2v.1M119.3 145.7h-.1"/>
<path d="M119.3 145.7v.1M119.3 150.3l13.3 7.7M119.5 146.8l-.5 .3M119.5 149l-.5 .4M119.5 146.8v2.2M119.6 150.2l13 7.5M120.1 150.1l6.9 3.9 1.6-.9-3.5-2.1M120.6 149.9l-1.4 .4M121 149.7v.9M121.4 145.6l3.4 1.9M121.4 145.6l-1.9 .8M121.5 149.6l.3 1.4"/>
<path d="M121.6 149.5l.4 1.6M121.8 149.5l.4 1.8M122 145.5l-.2-.1-.4 .2M122 145.5l-.4 .2M122 145.5l.1 .5M123.3 148.9l-.7 2.6M124 148.6l-.9 3.2M124 148.6l-3.4 1.3M124.3 148.3l.1 1.2M124.3 148.3l-.3 .3M124.4 149.5v3M124.4 149.5l-.8 2.6"/>
<path d="M124.6 147.6l-5.1 1.6v-.2M124.6 147.6l-4 2.3M124.8 147.5l-.2 .1M125.1 152.5l-.1 .4M125.1 147.3l-.3 .2M125.1 147.3v5.2M125.1 147.3l-.2-.1-.4 .2M125.1 152.5l-.4 .2M132.6 159.1l-.6 .4M142.3 149.8l-6 3.5M142.3 149.8l.2 .3M142.5 154.3l-.2 .4-6 3.6"/>
<path d="M142.5 150.1v4.2M142.5 150.1l-6.2 3.7M142.5 154.3l-6.2 3.7M84.3 163.4l.4 .6M84.3 163.4l.2 .7 .5 .5M84.7 164l.3 .6M84.7 164l67.9 39.2M85 164.6l67.9 39.2M89 162.4l.2 .3M89.1 162.1v.1M89.1 162.1h.1M89.1 162.4l.1 .2"/>
<path d="M89.1 162.4h-.1M89.1 160.8h.1M89.1 162.2l.1 .1M89.1 162.2h.1M89.1 162v.1M89.1 160.3v.5M89.1 160.5h.1M89.1 160.3h.1M89.2 160.5l.1 .1M89.2 160.5h.1M89.2 162.3l.1 .2M89.2 162.3h.1"/>
<path d="M89.2 162.1l-.1 .1M89.2 162.1l.1 .1M89.2 162.1h.1M89.2 162.7h.1M89.2 162l.1 .2M89.2 162l-.1 .1M89.2 162.3v.4M89.2 160.3l.1 .2M89.2 160.3h.1M89.3 162.5v.1M89.3 162.5h.1M89.3 162.2h.1"/>
<path d="M89.3 162.6h-.1M89.3 162.6h.1M89.3 160.6l.1-.2-.3-.2v.6M89.3 160.6h.1M89.3 162.6l-.1 .1M89.3 160.5h-.1M89.3 160.5h.1M89.4 162.5l.1 .2M89.4 162.5h.1M89.5 162.3l-.1 .2M89.5 162.7l.2 .2M89.5 160.7l.2 .5"/>
<path d="M89.5 160.7v-.1a.32 .32 0 0 1 .4 .1 .32 .32 0 0 1-.2 .5M89.5 162.7h.1M89.5 160.7h.1M89.5 160.5v.2M89.5 162.4h.2M89.6 160.6h.1M89.7 162.4l-.3 .1 .3 .4M89.7 162.4l.2 .2M89.7 162.4h.1M89.7 162.3l-.3 .2M89.7 162.3l.2 .3M89.7 162.9l.2 .1z"/>
<path d="M89.7 162.9h.1M89.7 160.6h-.2l.1 .4 .2 .1 .2-.1M89.7 160.6l.3 .4M89.7 160.6h.1M89.7 161.2h.1M89.9 162.6h.1M89.9 161.2h-.2M90 161l-.1 .1M90 161h.1M90 163.1h.1M90.1 162.8h.2M90.1 162.9h.1"/>
<path d="M90.1 162.6h.1M90.1 162.6l.1 .1M90.1 162.9l.2 .4M90.1 160.8l.1 .6M90.2 162.9l.1 .1M90.2 162.9h-.1M90.2 162.7l.1 .1M90.2 162.7h.1M90.2 161.4h.1M90.2 161.3h.1M90.3 163.3h.1M90.3 162.8v.1"/>
<path d="M90.3 162.8h.1M90.3 162.9h-.2M90.3 162.9l-.3-.4 .1 .6M90.4 160.9h.1M90.4 160.9l-.2 .4M90.4 161.1l-.2 .3M90.4 161.1l.1 .5M90.4 161.1h.1M90.4 160.9l.1 .5M90.5 161.4h.1M90.5 161.6h.1M90.6 161.1h.1"/>
<path d="M90.6 161.1l-.1 .3M90.7 163.3v.4M90.7 163.3v-.4v.8M90.7 163.3h.1M90.7 161.1l-.2 .5M90.7 163.7h.1M90.8 161.7l.3 .2zM90.8 161.4l.3 .2-.3-.1M90.8 161.2l.3 .2-.3-.2v.5M90.8 161.2h.1M90.8 161.5h.1M90.9 163v.7z"/>
<path d="M90.9 163.6h.1M90.9 163.5l.2 .3M90.9 163.4h.3h-.2M91 163.4l-.1 .1M91.1 163.8h.1M91.2 162h.1M91.2 161.7h.2M91.2 161.5v.5M91.2 161.7h.1M91.2 161.5h.1M91.2 163.8h.1M91.2 161.7l.2 .4"/>
<path d="M91.3 161.4l.2 .3-.2 .1M91.3 161.4l-.1 .6M91.3 161.8l.1 .3M91.3 161.8h.1M91.3 161.5l.1 .2M91.3 161.5h.1M91.3 163.7v.1M91.3 163.7l.3 .1M91.3 163.7h.1M91.4 162.1h.1M91.4 161.7h.1M91.5 163.4h.1"/>
<path d="M91.5 163.4l-.3 .4M91.5 163.5l-.1 .2 .1 .1M91.5 163.5v.3M91.5 163.5h.1M91.5 163.4l.1 .7M91.5 163.8h.1M91.6 163.8v.3M91.6 163.8h.1M91.6 164.1h.1M91.8 164.3h.1M91.8 163.5v.4M91.8 163.5v.1"/>
<path d="M91.8 162.1l.1 .4M91.8 162.1h.1M91.8 163.6l.1 .4M91.8 163.9v.4M91.8 163.9h.1M91.9 161.8v.7M91.9 161.8l-.1 .3M91.9 162.5h.1M91.9 164l-.1 .3M92 162.5h.1M92.1 162.1h.3l-.3 .1M92.1 161.9v.6"/>
<path d="M92.1 162.2h.1M92.1 162.2l.2 .4M92.3 162.6h.1M92.5 162.1l.1 .7M92.6 162.8h.1M92.6 162.7l.2-.4-.2 .5M92.6 162.7h.1M92.9 163h.1M93 162.9l.3 .1M93 162.9h.1M93.1 162.8l.2 .1M93.2 162.5h.1"/>
<path d="M93.2 162.5l-.3 .5M93.2 162.7l-.3 .3M93.2 162.7h.1M93.2 162.5l.2 .7M93.3 162.9h.1M93.3 163h.1M93.4 163.2h.1M93.5 163.5h.1M93.5 162.7v.4zM93.5 163.1v.4M93.5 163.1h.1M93.6 163.1l-.1 .4"/>
<path d="M94.2 160.1h.1M94.8 160.5h.1M95.2 160.4v.3M95.2 160.7h.1M95.2 160.4h.1M95.2 160.3l.2-.1-.2 .5M95.2 160.3h.1M95.5 160.8h.1M95.5 160.3v.5M95.5 160.6h.1M95.5 160.3l.1 .1M95.5 160.5l.1 .1"/>
<path d="M95.5 160.3h.1M95.6 160.6l.1 .1M95.6 160.4l.2 .2M95.6 160.4h.1M95.7 160.7l.1-.2-.3-.3v.6M95.7 160.7h.1M95.8 160.6h-.2M95.8 160.6h-.1M95.8 160.6h.1M95.9 161.1l.3 .1M95.9 161.1h.1M96 160.6l.2 .1-.3-.2v.6"/>
<path d="M96 160.8l.2 .2-.2-.2M96 160.6v.4l.2 .2M96 160.6h.1M96 160.8h.1M96.2 161.2h.1M96.3 161.5h.1M96.3 161.1v-.4v.8M96.3 161.1v.4M96.3 161.1h.1M103.6 171.9h.1M104.1 161.2h.1M104.1 161.2l.1 .1"/>
<path d="M104.2 161.3l-.1-.1 .3 .7 1.2 1.3M104.2 161.3l.7 1M104.2 161.3h.1M104.9 162.3l.7 .9M104.9 162.3h.1M105.6 163.7l.2 .1M105.6 163.7h.1M105.6 163.3h.1M105.6 163.2h.1M105.6 163.2v.1M105.8 163.8l-.2 .1 .2 .3 3.3 2 .2 .3v2.4l-3.2 1.6M105.8 163.8l4.8 2.8"/>
<path d="M105.8 163.8h.1M106.1 170.5h.1M106.1 170.5l-.1 .3 .3 .2 3.6-1.7 .3 .1-2 3.6 .1 .4h.2M108.5 173.4h.1M109.6 164.3a1.19 1.19 0 0 1 1.2 .6 1.19 1.19 0 0 1 0 1.3 1.37 1.37 0 0 1-1.2-1.9zM109.7 164.2h.1M109.7 164.2a1.29 1.29 0 0 1 1.1 2M109.9 167.9h.1M110 166.9l-.6-.1 .7 .8M110 167.1l.7 .8h-.8M110 166.9l-1.7-1.6 2.6 2.1-.9-.3M110 167.1h.1"/>
<path d="M110 166.9h.1M110.1 167.6h-.6l1.1 1.3-.7-1M110.1 167.6h.1M110.6 166.6l2.8 4.9M110.6 166.6h.1M110.8 169.7v-2.1l2.5 4.3 .1-.4M110.8 169.7h-.2l-2.1 3.7M110.8 169.7h.1M110.8 166.2h.1M113.4 171.9h.1M113.4 171.5v.4M113.4 171.5h.1"/>
<path d="M115.1 166.2l10.1 5.8v2.6l-10.1-5.8zM115.1 168.8h.1M116.2 167.8l.2 .1v.6l-.2-.2M116.2 167.8v.5M116.2 167.8h.1M116.2 168.3l.2 .2M116.2 168.3h.1M116.2 168.6l.2 .3zM116.2 168.6l.2 .3M116.2 168.6h.1M116.4 167.4l-.9 1.1 1.6 .8M116.4 167.4l.7 1.9"/>
<path d="M116.4 167.4h.1M116.4 168.5h.1M116.4 168.9h.1M117.1 169.4h.1M117.1 169.3v.1M117.1 169.3h.1M117.6 168.4v1.2l.7 .4 .3-.4M117.6 168.4l.4 .3M117.6 168.4h.1M118 169.5v-.6a.33 .33 0 0 1 .3 .3 .33 .33 0 0 1-.2 .4M118 169.5l.1 .1M118 169.5h.1"/>
<path d="M118 168.7l.4 .2M118 168.7h.1M118.1 169.6h.1M118.4 168.9l.2 .7M118.4 168.9h.1M118.6 169.6l-.1 .3M118.6 169.6h.1M119 170.4l.7 .4M119 170.4h.1M119 169.2l.4 .2M119 169.2l-.3 1 .3 .2M119 169.2h.1"/>
<path d="M119.1 170.1h.1M119.2 169.7l.1 .5-.2-.1zM119.4 169.4l.3 1.4M119.4 169.4h.1M119.7 170.8h.1M119.8 169.7l.3 .2M119.8 169.7v1.2l.3 .2M119.8 169.7h.1M120.1 170.5v-.2l.4 1 .3 .2M120.1 170.5v.6M120.1 169.9l.3 .7M120.1 169.9h.1"/>
<path d="M120.1 170.5h.1M120.1 171.1h.1M120.4 170.6h.1M120.5 170.1v.7l-.1-.2M120.5 170.1l.3 .1M120.5 170.1h.1M120.8 171.5h.1M120.8 170.2v1.3M120.8 170.2v.1M121 170.7a1.05 1.05 0 0 0 .8 1.3l.2 .1M121.1 170.6h.4M121.3 171.2l.1-.3 .6 .4"/>
<path d="M121.3 171.2l.2 .4M121.3 171.2h.1M121.4 170.9l-.1 .3M121.5 171.6h.1M121.5 170.6h.1M121.5 170.6l.5 .7M121.5 171.2l.2 .4h-.2M121.5 171.2l.5 .3M121.5 171.2h.1M122 171.3h.1M122 171.5v.6M122 172.1h.1"/>
<path d="M122 171.5h.1M122.2 171l.8 .5M122.2 171v1.2l.8 .5M122.2 171h.1M122.5 172.1l.5 .3M122.5 171.7v-.2l.5 .3M122.5 172.1v-.1l.4 .2M122.5 171.7l.4 .2M122.5 172.1h.1M122.5 171.7h.1M122.9 171.9h.1M122.9 171.9v.3"/>
<path d="M122.9 172.2h.1M123 171.5h.1M123 171.5v.3M123 171.8h.1M123 172.7h.1M123 172.4v.3M123 172.4h.1M123.2 171.6l.5 .3M123.2 171.6v1.2l.3 .2M123.2 171.6h.1M123.5 172.3v-.2l.3 .2-.1 .1M123.5 173v-.4l.7 .8"/>
<path d="M123.5 172.3l.2 .1M123.5 172.3h.1M123.5 173h.1M123.7 172.4h.1M123.7 171.9l.4 .6M123.7 171.9h.1M124.1 172.5l-.2 .2 .2 .4M124.1 172.5h.1M124.1 172.5l-.1 .2M124.1 173.1v.1M124.1 173.1h.1M124.1 173.2v.1"/>
<path d="M124.1 173.2h.1M124.1 173.3h.1M124.2 173.4h.1M124.2 173.3v.1M124.2 173.3h.1M125.7 172v13M125.9 172h-.2M125.9 172l-.2 13M132.8 161.6v.7l.4 .3M133 161.4l.9 .8M133 161.4l-.2 .2M133 160.8l.3 .8 .6 .4"/>
<path d="M133.2 162.6l-.1 .1M133.6 160.5l-.6 .3M133.9 162.3l-.3 .5-.5-.1M133.9 160.7l-.6-.3-.3 .4M133.9 162.2l-.7 .4M136.1 161.1l-.2 .6M136.1 161.1l-2 1.3M136.1 160.7v.4M136.3 160.8l-.2 .3M136.3 160.8l-.2 .7-2.3 1.5M136.3 160.4v.4M142.3 179.2a1.76 1.76 0 0 1 1.4-2.4 4.8 4.8 0 0 1 3.4 5.7 1.5 1.5 0 0 1-2.3 .4l-.6-.3"/>
<path d="M142.6 178.2a1.66 1.66 0 0 1 2.5 .7 2.91 2.91 0 0 1 .6 3.8 2.63 2.63 0 0 1-3.1-2.1l-.3-1.4zM143 177a2.39 2.39 0 0 1 3.2 1.2 4.1 4.1 0 0 1 .8 4.5l-.4 .4M143.1 179.9a1.68 1.68 0 0 0 2.1 1.7l.2-.4M143.1 179.9l2.3 1.3M143.2 178.7a2.18 2.18 0 0 1 2.4 2.4 .97 .97 0 0 1-.6 1.1 .97 .97 0 0 1-1.2-.6 2.36 2.36 0 0 1-.6-2.9zM143.4 179.7l-.3 .2M143.4 178.6l-.2 .4v.8M144.4 178.8l-.4-.1-.6 .3M144.4 181.7l1 .3M145.6 180.7l-.2 .1a1.68 1.68 0 0 0-2.1-1.7l-.2 .4 2.5 1.5M145.6 181l-.2 .5-.4 .2M145.6 181l-.2 .2"/>
<path d="M152.6 203.2a2.15 2.15 0 0 0 2 0M152.6 203.2l.3 .6M152.9 203.8l.7 .2 .7-.2M154.6 203.2l-.3 .6M156.2 202.2l-.2 .6-1.7 1M156.2 201.9l2 1.1M156.2 202.2l-1.6 1M156.2 201.5l1.8 1.1M6.3 234.9h419.2M63.5 234.9v38.1M63.5 238.9h187.3M76.2 234.9v8"/>
<path d="M86.4 234.9v8M104.1 234.9v8M121.9 234.9v8M250.8 234.9v38.1M284.8 236.9l4.7-1.2v4.8l-4.7-1.2zM295.3 234.9v38.1M349.3 234.9v38.1M63.5 247.6h187.3M63.5 242.9h187.3M63.5 248.4h187.3M250.8 241.3h44.5M253.5 244.8h39.1"/>
<path d="M264.4 250.5h17.3M295.3 248.6h54M295.3 259.1h54M295.3 255.6h54M349.3 247.6h76.2M349.3 258.8h76.2M358.8 258.8v9.5M415.9 258.8v9.5M295.3 269.6h54M295.3 266.1h54M295.3 262.6h54M349.3 268.3h76.2"/>
<path d="M400.1 268.3v4.7"/>
<circle cx="278.4" cy="238.1" r="1.19"/>
<circle cx="278.4" cy="238.1" r="2.38"/>
</g>
<g fill="none" stroke="#191924" stroke-width=".28">
<path d="M60.6 40.4l32 4.2M89.4 43.5l3.2 1.1-3.4 .4zM60.4 91.8l40.3 12.6M72.1 119.5l3.4 .1-3.1 1.4zM75.5 119.6l-15 3M257.2 123.8h168.2v111.1h-168.2zM257.2 130.2h168.2M257.2 136.5h168.2M269.9 123.8v111.1M282.6 123.8v111.1M318.1 123.8v111.1M257.2 142.9h168.2"/>
<path d="M257.2 149.2h168.2M257.2 155.6h168.2M85.6 163.9l3.4-.2-3 1.6zM89 163.7l-28.5 7.8M101.7 173.4l3.3-.7-2.7 2.1zM105 172.7l-44.8 21.6M257.2 161.9h168.2M257.2 168.3h168.2M257.2 174.6h168.2M257.2 181h168.2M257.2 187.3h168.2M257.2 193.7h168.2"/>
<path d="M257.2 200h168.2M257.2 206.4h168.2M257.2 212.7h168.2M257.2 219.1h168.2M257.2 225.4h168.2M260.1 253.7h1M260.1 252.6h1M260.4 256.5h1.1M260.4 255.4h1.1M260.4 259.3h1.1M260.4 258.3h1.1M260.6 252.1v1.1"/>
<path d="M260.9 254.9v1.1M261 257.7v1.1M286 253.7h1.1M286 252.6h1.1M286.3 256.5h1.1M286.3 255.4h1.1M286.5 252.1v1.1M286.8 254.9v1.1"/>
<circle cx="56.1" cy="39.8" r="4.5"/>
<circle cx="56.1" cy="90.5" r="4.5"/>
<circle cx="56.1" cy="123.5" r="4.5"/>
<circle cx="56.1" cy="172.7" r="4.5"/>
<circle cx="56.1" cy="196.2" r="4.5"/>
<circle cx="293.9" cy="254.6" r=".27"/>
</g>
<path d="M278.4 235.3v5.6M281.2 238.1h-5.6M284.4 238.1h5.5" fill="none" stroke="#000" stroke-width=".28" stroke-dasharray="15.2 1.3 1.3 1.3" stroke-dashoffset="14.4" stroke-linecap="butt"/>
<path d="M6.3 6.3h419.1v266.7h-419.1zM82.5 6.3v6.4h-76.2" fill="none" stroke="#191924" stroke-width=".35"/>
<path d="M85.6 163.9l3.4-.2-3 1.6zM101.7 173.4l3.3-.7-2.7 2.1zM72.1 119.5l3.4 .1-3.1 1.4zM89.4 43.5l3.2 1.1-3.4 .4zM100.4 104.1a.51 .51 0 0 0 0 .8 .51 .51 0 0 0 .8-.3l-.5-.2 .5 .2-.3-.6z" fill="#191924"/>
<text font-size="7.8" fill="#191924" x="351.1" y="267.7">B</text>
<g font-size="6.1">
<text x="371.1" y="267">MPAWRS-10001</text>
<text x="418.2" y="267">C</text>
</g>
<text font-size="4.9" fill="#191924" x="350.1" y="252.2">PAW RECOVERY SYST, JBT</text>
<g font-size="4.2" fill="#191924">
<text x="7.9" y="11.3">MODEL FILE:</text>
<text x="50.5" y="11.3">MPAWRS-10001</text>
<text x="54.9" y="41.4">8</text>
<text x="54.9" y="92">6</text>
<text x="53.8" y="125.1">10</text>
<text x="261.2" y="128.6">16</text>
<text x="275.1" y="128.6">4</text>
<text x="285.1" y="128.6">MRS1043</text>
<text x="320.6" y="128.6">CBL, OUTPUT WIRES W/CONNECTOR</text>
<text x="261.2" y="134.9">15</text>
<text x="275.1" y="134.9">1</text>
<text x="285.1" y="134.9">MRS1042</text>
<text x="320.6" y="134.9">CBL,POWER WIRE w/CONNECTOR</text>
<text x="261.2" y="141.3">14</text>
<text x="275.1" y="141.3">6</text>
<text x="285.1" y="141.3">HCSS025C0100</text>
<text x="320.6" y="141.3">SCR,CAP,HEXHD,1/4-20X1,SS</text>
<text x="261.2" y="147.6">13</text>
<text x="273.9" y="147.6">12</text>
<text x="285.1" y="147.6">FWUS025</text>
<text x="320.6" y="147.6">FLW,1/4,SS</text>
<text x="261.2" y="154">12</text>
<text x="275.1" y="154">6</text>
<text x="285.1" y="154">ESNS025C</text>
<text x="320.6" y="154">LKNT,INSR,NYL,1/4-20,SS</text>
<text x="261.2" y="160.3">11</text>
<text x="275.1" y="160.3">1</text>
<text x="285.1" y="160.3">EA120-100001</text>
<text x="320.6" y="160.3">MARS/JBT CNTRL PANEL ASM, BASIC</text>
<text x="261.2" y="166.7">10</text>
<text x="275.1" y="166.7">1</text>
<text x="285.1" y="166.7">81636</text>
<text x="320.6" y="166.7">CVR,HMI,12X10,MOD,PLASTIC</text>
<text x="262.4" y="173">9</text>
<text x="275.1" y="173">4</text>
<text x="285.1" y="173">81250</text>
<text x="320.6" y="173">CBL, INPUT WIRE W/CONNECTOR JBT CONTROLLER</text>
<text x="54.9" y="174.2">3</text>
<text x="262.4" y="179.4">8</text>
<text x="275.1" y="179.4">1</text>
<text x="285.1" y="179.4">81102</text>
<text x="320.6" y="179.4">MACH, ENCL, 20X16X08, SLPTOP, JBT SYS (CAT)</text>
<text x="262.4" y="185.7">7</text>
<text x="275.1" y="185.7">1</text>
<text x="285.1" y="185.7">80787</text>
<text x="320.6" y="185.7">CBL, HDMI, 3FT</text>
<text x="54.9" y="197.8">2</text>
<text x="262.4" y="192.1">6</text>
<text x="275.1" y="192.1">1</text>
<text x="285.1" y="192.1">80742</text>
<text x="320.6" y="192.1">DISPLAY, 10&quot;, PNL MT, ALUM BEZEL, IP65</text>
<text x="262.4" y="198.4">5</text>
<text x="275.1" y="198.4">1</text>
<text x="285.1" y="198.4">80001</text>
<text x="320.6" y="198.4">BOARD, CNTRL, JBT</text>
<text x="207.5" y="207.8">NOT SHOWN: 7</text>
<text x="262.4" y="204.8">4</text>
<text x="275.1" y="204.8">1</text>
<text x="285.1" y="204.8">79453-16</text>
<text x="320.6" y="204.8">RASPBERRY PI COMPUTE MODULE 3+ / 16GB</text>
<text x="262.4" y="211.1">3</text>
<text x="275.1" y="211.1">1</text>
<text x="285.1" y="211.1">28814</text>
<text x="320.6" y="211.1">PLT,LEGND,PVC,0,5MM THCK,US-EMLP 85,6X54</text>
<text x="262.4" y="217.5">2</text>
<text x="275.1" y="217.5">1</text>
<text x="285.1" y="217.5">19883</text>
<text x="320.6" y="217.5">SAFETY STICKER,WARN,VOLTAGE,HORIZONTAL</text>
<text x="8.7" y="227.8">NOTE:</text>
<text x="262.4" y="223.8">1</text>
<text x="275.1" y="223.8">1</text>
<text x="285.1" y="223.8">10526</text>
<text x="320.6" y="223.8">CORD GRIP, 0.20-0.35, 1/2NPT, 1HOLE, STR</text>
<text x="8.7" y="232">ALL DIMENSIONS ARE IN INCHES, MILLIMETERS ARE SPECIFIED AS A REFERENCE.</text>
<text x="259.1" y="229.7">ITEM</text>
<text x="259.6" y="233.8">NO.</text>
<text x="271.7" y="231.8">QTY.</text>
<text x="285.1" y="231.8">PART NUMBER</text>
<text x="320.6" y="231.8">DESCRIPTION</text>
</g>
<g font-size="3.5">
<text x="67.4" y="254.4">This document may contain trade secrets and confidential information that is the sole property of Prime</text>
<text x="67.4" y="257.9">Equipment Group, Inc. (Prime). Prime reserves all patent, copyright, trademark and other intellectual</text>
<text x="67.4" y="261.5">property rights in information contained in this document. Recipients of this document are NOT authorized</text>
<text x="67.4" y="265">to use, reproduce, copy, disclose or transmit, in whole or in part, the information contained herein without</text>
<text x="67.4" y="268.5">the prior written consent of Prime. All rights reserved. Copyright 2007 Prime Equipment Group, Inc.</text>
</g>
<text font-size="3.4" x="400.7" y="271.6">SHEET 1 OF 3</text>
<text font-size="3.2" fill="#191924" x="132.9" y="246.2">Current Revision Information</text>
<g font-size="2.8">
<text x="68.7" y="237.8">C</text>
<text x="80.8" y="237.8">-</text>
<text x="123" y="237.7">REMOVED RELAYS</text>
<text x="64.5" y="241.7">Revision</text>
<text x="77" y="241.7">ECN #</text>
<text x="171.2" y="241.7">Description of Change</text>
<text x="325.4" y="251">SEE BOM/DETAILS</text>
<text x="325.4" y="254.6">SEE BOM/DETAILS</text>
<text x="296.3" y="258.1">Finish:</text>
<text x="296.3" y="261.6">Heat Treat:</text>
<text x="325.4" y="258.1">SEE BOM/DETAILS</text>
<text x="325.4" y="261.6">SEE BOM/DETAILS</text>
<text x="417.8" y="261.2">Rev.</text>
<text x="319.8" y="268.6">loganca</text>
<text x="319.8" y="265.1">loganca</text>
<text x="333.6" y="268.6">08/25/2023</text>
<text x="333.6" y="265.1">08/25/2023</text>
<text x="323.5" y="272.1">BrasilE</text>
<text x="333.7" y="272.1">12/14/2023</text>
</g>
<g font-size="2.8" fill="#191924">
<text x="90.8" y="237.7">martist</text>
<text x="105.5" y="237.7">08/07/2024</text>
<text x="251.9" y="237.8">THIRD ANGLE</text>
<text x="314.5" y="237.9">LOCATIONS</text>
<text x="93.7" y="241.7">By</text>
<text x="109.6" y="241.7">Date</text>
<text x="251.9" y="240.6">PROJECTION</text>
<text x="253.5" y="244.5">UNLESS OTHERWISE SPECIFIED:</text>
<text x="297" y="244.2">Gainsville, GA. USA</text>
<text x="297.1" y="241.4">Columbus, OH. USA</text>
<text x="328.5" y="241.4">(614) 253-8590</text>
<text x="328.5" y="244.2">(770) 532-4766</text>
<text x="252.3" y="247.3">ALL DIMENSIONS ARE IN INCHES</text>
<text x="264.4" y="250.2">TOLERANCES</text>
<text x="296.3" y="251.3">Material:</text>
<text x="296.9" y="247">Chapeco SC Brazil</text>
<text x="324.8" y="247">55 (49) 3328-3322</text>
<text x="251.5" y="253.7">X.X</text>
<text x="251.7" y="256.5">X.XX</text>
<text x="262.3" y="253.7">0.1</text>
<text x="262.6" y="256.5">0.01</text>
<text x="275.7" y="256.5">ANGLE</text>
<text x="276.1" y="253.7">FRACT</text>
<text x="287.4" y="253.7">1/16</text>
<text x="287.7" y="256.5">0.25</text>
<text x="251.3" y="262.9">SURFACE FINISH 250 MICROINCH.</text>
<text x="251.6" y="259.3">X.XXX</text>
<text x="262.7" y="259.3">0.005</text>
<text x="351.6" y="261.1">Size</text>
<text x="359.5" y="261.2">Part Number</text>
<text x="252.5" y="265.7">BREAK ALL SHARP EDGES 0.015.</text>
<text x="256.8" y="268.5">CONCENTRICITY 0.01 TIR.</text>
<text x="296.3" y="265.1">Designed By:</text>
<text x="296.3" y="268.6">Detailed By:</text>
<text x="259.8" y="271.3">WELD BEAD 1/8&quot; TYP</text>
<text x="296.3" y="272.1">Approved By:</text>
</g>
<g font-size="2.5" fill="#191924">
<text x="8.7" y="237.3">Este documento pode conter segredos</text>
<text x="8.7" y="239.7">comerciais e informações confidenciais</text>
<text x="8.7" y="242.2">que são de exclusiva propriedade da Prime</text>
<text x="8.7" y="244.7">equipamentos Group, Inc. (Prime). Prime</text>
<text x="8.7" y="247.1">reserva-se todos de patente, direitos autor,</text>
<text x="8.7" y="249.6">marca e outros direitos de propriedade</text>
<text x="8.7" y="252.1">intelectual nas informações contidas neste</text>
<text x="8.7" y="254.5">documento. Os destinatários deste</text>
<text x="8.7" y="257">documento não estão autorizados a utilizar,</text>
<text x="8.7" y="259.5">reproduzir, copiar, divulgar ou transmitir, no</text>
<text x="8.7" y="262">todo ou em parte, as informações aqui</text>
<text x="8.7" y="264.4">contidas sem o consentimento prévio por</text>
<text x="8.7" y="266.9">escrito do Prime. Todos os direitos</text>
<text x="8.7" y="269.4">reservados. Copyright 2007 Prime</text>
<text x="8.7" y="271.8">equipamentos Group, Inc.</text>
</g>
</svg>
